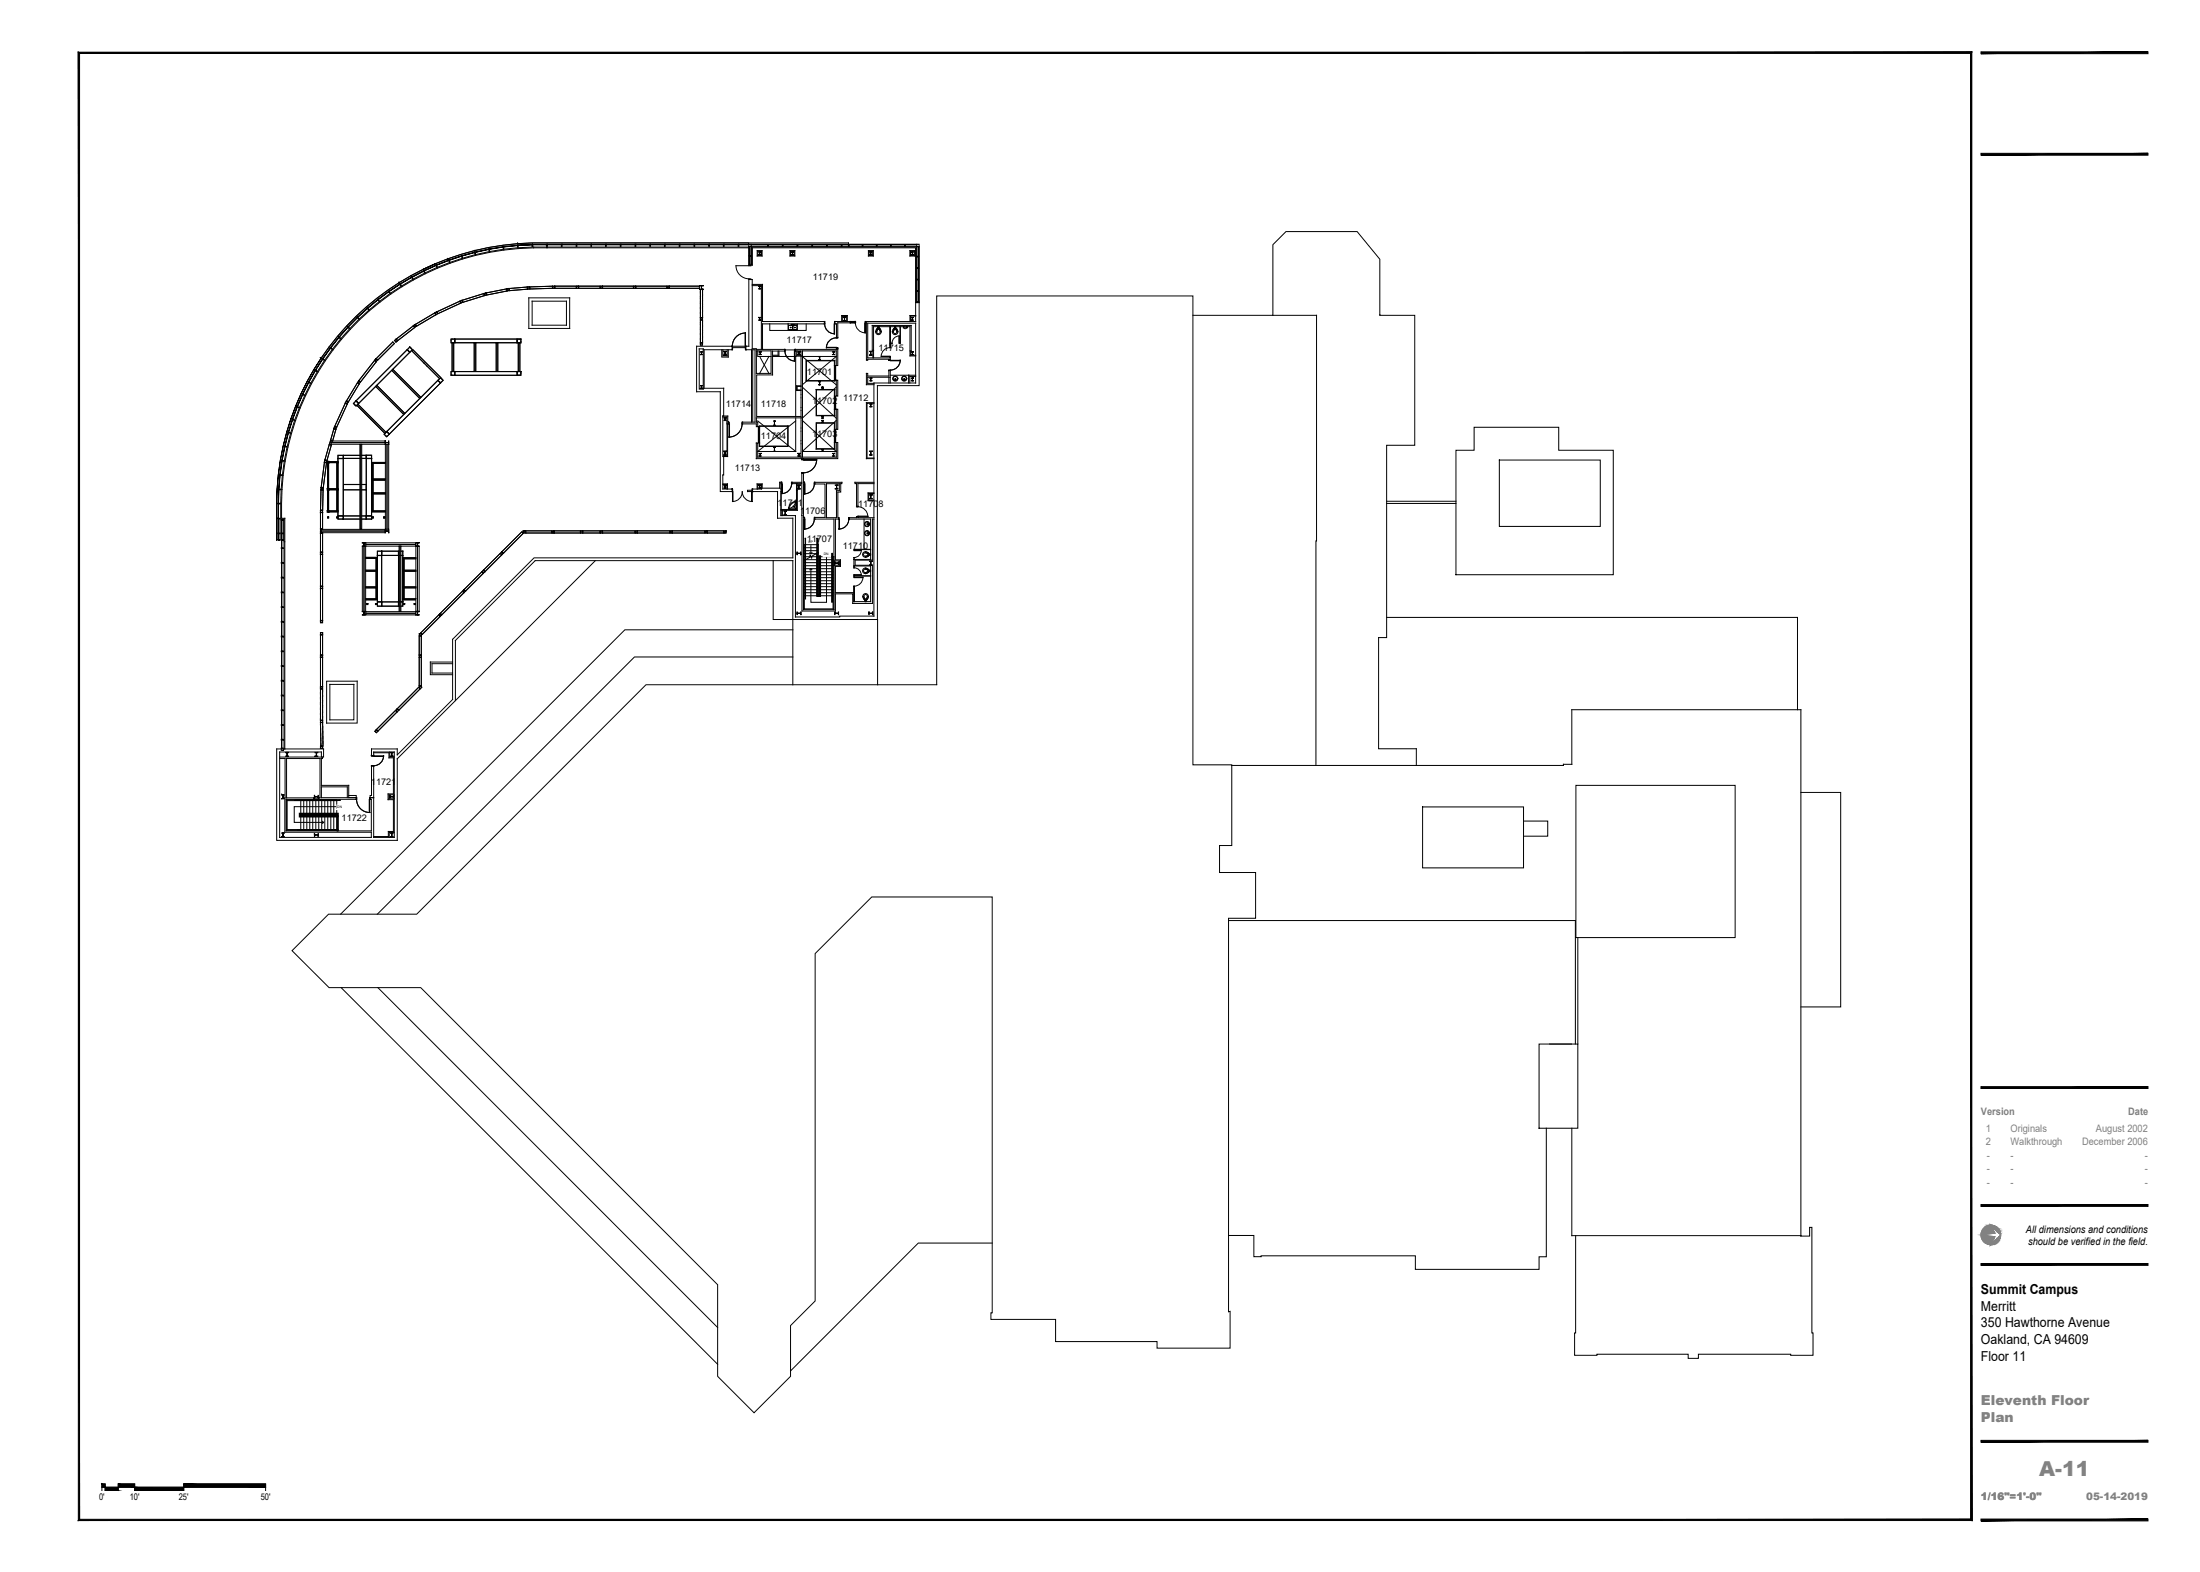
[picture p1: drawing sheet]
<svg xmlns="http://www.w3.org/2000/svg" width="1067mm" height="762mm" viewBox="0 0 1067 762" stroke-linecap="round" stroke-linejoin="round" font-family="sans-serif">
<!-- layer: A-WALL-FULL -->
<g fill="none" stroke="#000" stroke-width=".48">
<path d="M365 138h4v31h-4v-34h-2v33h-1M365 138h5v18h30M367 121h3v3h-3zM367 122h2v2h-2zM383 121h2v3h-2zM383 122h2v2h-2zM421 121h2v3h-2zM421 122h2v2h-2zM441 121h3v3h-3zM442 122h1v2h-1zM174 155a123 123 0 0 1 91-35h98h-98a125 125 0 0 0-128 131h1v112v-111h-2a126 126 0 0 1 38-97zM256 144h20v15h-20z"/>
<path d="M258 146h17v12h-17zM400 157h-30v12h10M405 156h3v-3h3v3h1M405 157h1v7M408 153h3v3h-3zM412 156h-6v8M420 156v19l1-1h10M420 156h21v-3h3v-33h-79v9h-1v-9h80v27h2v40h-21v113h-41v-28h-124l-39 38v30l-28 28v39h-59v-44h4M434 158h-10v15h8v1M434 158h4M440 158h1v15h3M442 153h2v3h-2z"/>
<path d="M339 169h2v20h-2zM341 170h14M341 170v18M350 170v3h3v-3M351 170v2h2v-2M355 168h-17v22h11v48h6M355 168h7M355 169h6M362 170h2v35h-4M365 170h1v35h-1zM367 170h7v11h-7zM367 170v3h7"/>
<path d="M375 170h2v2h-2zM375 173h11v29M380 170h-2v3h-3v9h-8v20h21M381 170h4M386 169h20M386 170v3h3M388 172h-2v-2h2v52M389 173h17M406 169h.1M406 169v8v-7h-17v52M423 170v3M424 173h-3v-16h23v29h-20v65h-8"/>
<path d="M424 170h-1v-12h19v12h-1M431 180v2h-10v-1h-1v5h4M432 180v6M442 170v2h2M341 188h10v14h-1M388 187h-1v2h1M388 187h-2v2h2M406 184v8zM406 198v10zM424 195h-4v27h4M431 183v3M432 183h-11v3h3"/>
<path d="M444 182h-3v4M350 202h2v3h1M350 202v19h1l-1 16h5M350 202h3v3M353 205v16h-2h2v-16M367 215v7h39v-8v8h-39zM386 203v16h-19M389 203h-22v4v-2h-7M389 219h17M350 235h3v2M350 235h2v2M365 238h-3h3"/>
<path d="M365 238h12v13h7v19h-125l-40 40v29l-26 27v-3h-13v3M365 237h4v-2h-2v2M370 237v-2h-3v2M379 238v9M379 234h-1v3h-9M384 234h5M386 237h1v10h-8M386 234v13h-7M387 234v3M389 229v67h16v-8h8v5h10v-19h-8v-2h8v-20h1v47h-38v-49h-7v-16M389 222v1M390 229v5"/>
<path d="M390 222v1M390 235v16M395 234h13v5h-2l1 12M395 235h5v16h-5M401 234h6v4h-1v13h-5zM424 239h-3v3h3M424 234h-9v11M424 239h-3v4h3M424 234h-8v11M379 247v3M389 250h.1M390 252v44h14v-44h-9"/>
<path d="M407 252h-2v19h3v4h-3v12h9M412 252h10v16M415 251h-3M138 263h.1M404 272h3v2h-3M422 269v2h-8v3h8v2M422 277v15h-8M158 330h15v21h-15zM160 332h12v17h-12zM219 321h-10v6h10M219 322h-10v4h10M136 367h20v1v13h13v6h4"/>
<path d="M138 363h19v4h-1v-2h-20v41h44v-3h-42v-35h-2M139 368h16v19h-3h-13zM180 371v15h-1v1M181 366v-1h10v41h-10v-19h-1h1v-16M181 365h8v2h2v18h-3v3h3v15h-3v2h-7M189 365v2h2M138 387h.1M152 387h.1M155 387h.1M156 381h12v6h-12zM169 386h4v1M173 387h-34v16h41v-16"/>
<path d="M191 385h-2v2h2M191 403h-2v3"/>
</g>
<!-- layer: A-FLOR-EVTR -->
<g fill="none" stroke="#000" stroke-width=".48">
<path d="M432 158v11zM432 158h.1M436 158l1 8h-1zM389 173l17 14M391 175h14v10h-14zM391 175h14v9h-14zM397 174l1 1zM397 173h1l-1 1zM405 177h.1M405 177v7zM406 173l-17 14M432 169a4 4 0 0 0-5 4"/>
<path d="M432 173h-5h5M432 173h.1M432 166h1zM432 166h.1M436 163a3 3 0 0 0-3 3M389 188l17 15M396 189h9v13h-9zM396 189h9v12h-9zM397 185h1zM397 185l1 2h-1zM398 188l1 1zM398 188h1z"/>
<path d="M399 189h.1M405 184h.1M405 198h.1M405 192h.1M405 192v6zM406 188l-17 15M367 204l19 15M368 207v8zM368 206h14v10h-14zM368 207h.1M368 215h.1M368 207h14v9h-14z"/>
<path d="M375 217h1zM375 206h1zM375 204h1v2zM376 217v2h-1zM386 204l-19 15M389 204l17 15M396 205h9v13h-9zM396 205h9v12h-9zM398 202h1zM399 205h.1M398 218h1zM398 204h1v1z"/>
<path d="M399 205v-1zM399 202v1h-1zM399 218v1h-1zM405 214h.1M405 208h.1M405 208v6zM406 204l-17 15M414 279h8h-8v1h4M414 274v1zM414 266h8h-8v1h4h-4zM414 270v1zM414 275a3 3 0 0 1 4 4"/>
<path d="M414 279v1M418 267a3 3 0 0 1-4 3M418 280h-4M418 280a4 4 0 0 1-4 4M414 284v8zM414 292h.1"/>
</g>
<!-- layer: A-FLOR-PFIX -->
<g fill="none" stroke="#000" stroke-width=".48">
<path d="M382 157h.1M382 157v3h5v-3h-3M382 158h2v2h-2zM384 157v3h2v-2h-2M384 159h.1M384 157h.1M425 160v1M425 159v1M425 159l1 1M426 159h.1M426 159h-1M426 160l-1 1"/>
<path d="M426 160h.1M426 158h.1M426 159h1M426 160l1 1M427 159v1M427 159l-1 1M427 160h.1M433 160v1M433 159v1M433 159l1 1M434 159h.1M434 159v-1v1"/>
<path d="M434 160h.1M434 159h-1M434 158v1M434 159h1M434 160l1 1M435 159v1M435 159l-1 1M435 160v1M438 158v1v-1h2v1v-1M438 159h2M438 159h1h1M425 161h.1"/>
<path d="M425 161a.9 .9 0 0 0 1 1 .9 .9 0 0 0 1-1M427 161h.1M427 160a1.4 1.4 0 0 1-1 2 1.4 1.4 0 0 1-1-1M433 161a1.3 1.3 0 0 0 1 1 1.3 1.3 0 0 0 1-1M433 161h.1M433 161a.9 .9 0 0 0 1 1 .9 .9 0 0 0 1-1M435 161h.1M434 184h.1M435 184h-1M435 184a.9 .9 0 0 0 0-1 1 1 0 0 0-2 0 .9 .9 0 0 0 1 1M439 184h.1M385 246l-2 1"/>
<path d="M385 246l1 1M386 243l-2 1-1 3M386 243v4h-3M386 243l-1 2M386 243a4 4 0 0 0-4 4M421 257v1v1M421 253h.1M421 257a1.1 1.1 0 0 0-2 1 1.1 1.1 0 0 0 2 1M421 253a1.1 1.1 0 0 0-2 1 1.1 1.1 0 0 0 2 1M421 253v1M421 254v1M421 254h.1"/>
<path d="M421 258v1M420 276h.1M420 276a.9 .9 0 0 0-1 1 .9 .9 0 0 0 1 1l1-1M420 270h.1M420 276h1M421 269v1h-1M421 269l-1 1M421 268h-1a.9 .9 0 0 0-1 1 .9 .9 0 0 0 1 1M421 268v1M421 276v1M421 277h.1M421 276h.1"/>
<path d="M421 268h.1M421 276a1.5 1.5 0 0 0-2 0 1.5 1.5 0 0 0 0 2 1.5 1.5 0 0 0 2-1M421 268a1.4 1.4 0 0 0-2-1 1.4 1.4 0 0 0 0 2 1.4 1.4 0 0 0 1 1M421 269h.1M421 276h1v1h-1M421 268h1v1h-1zM422 277h.1M422 269h.1M419 290v1M419 289a.9 .9 0 0 1 1-1 .9 .9 0 0 1 1 1M419 289v1M419 291h.1"/>
<path d="M419 291h1M419 290h1M420 291h.1M420 291v1M420 290v1M420 290h.1M421 289h.1M421 289l-1 1M421 290l-1 1M421 290h.1M421 289a1.4 1.4 0 0 0-2-1 1.4 1.4 0 0 0 0 2M421 289v1"/>
<circle cx="383" cy="159" r=".1"/>
<circle cx="384" cy="157" r=".1"/>
<circle cx="385" cy="157" r=".1"/>
<circle cx="385" cy="159" r=".1"/>
<circle cx="434" cy="159" r=".1"/>
<circle cx="434" cy="184" r=".1"/>
<circle cx="434" cy="184" r="1.2"/>
<circle cx="438" cy="184" r=".1"/>
<circle cx="438" cy="184" r="1.2"/>
<circle cx="438" cy="183" r="1"/>
<circle cx="439" cy="184" r=".1"/>
<circle cx="385" cy="245" r=".3"/>
<circle cx="420" cy="258" r="1.2"/>
<circle cx="420" cy="254" r="1.2"/>
<circle cx="420" cy="254" r=".1"/>
<circle cx="420" cy="258" r=".1"/>
<circle cx="421" cy="258" r=".1"/>
<circle cx="421" cy="259" r=".1"/>
<circle cx="421" cy="254" r=".1"/>
<circle cx="422" cy="277" r=".1"/>
<circle cx="422" cy="269" r=".1"/>
</g>
<!-- layer: A-DOOR -->
<g fill="none" stroke="#000" stroke-width=".48">
<path d="M357 129a6 6 0 0 0 6 6M357 129h6M400 156v1zM400 157a5 5 0 0 0 5 5M404 157l1 5zM405 156v1zM412 156v1v-1h3M412 157h3M413 156h1M415 156v1zM415 157a5 5 0 0 0 5 4M419 157l1 4z"/>
<path d="M420 156v1zM355 168v2zM361 161v7zM361 161a6 6 0 0 0-6 7M361 168l1 2zM362 168l-1 1M380 169l1 1zM381 170a5 5 0 0 0 4 5M385 170v5zM385 169l1 1zM401 168l5 1zM406 164a5 5 0 0 0-5 5"/>
<path d="M406 164h.1M406 169h.1M431 174l1 1zM431 179l1 1zM432 175h5zM437 175a5 5 0 0 1-5 4M353 205v1zM353 206l1 6zM360 205v1zM360 205a6 6 0 0 1-7 7M355 237v1zM355 238v5z"/>
<path d="M365 238v5zM365 237v1zM379 234v1zM379 235v4zM384 234v1zM384 234a5 5 0 0 1-5 5M389 229h1zM389 223h1zM390 223h6zM390 234v1zM390 235v4zM395 235a5 5 0 0 1-5 4"/>
<path d="M395 234v1zM396 223a6 6 0 0 1-6 6M355 243a5 5 0 0 0 5-5 5 5 0 0 0 5 5M390 251v1zM390 252v4zM395 252a5 5 0 0 1-5 4M395 251v1zM407 251v1zM407 252v4zM412 251v1zM412 252a5 5 0 0 1-5 4M415 250h6z"/>
<path d="M415 245l1 1zM416 246a5 5 0 0 1 5 4M180 366h1zM180 371h1zM180 367h1M181 366h.1M181 366l5 1zM186 366a5 5 0 0 1-5 5M173 387v1zM173 387a6 6 0 0 0 6 7M179 388v6zM179 387v1"/>
<path d="M179 387l1 1z"/>
</g>
<!-- layer: A-WALL-FULL -->
<g fill="#000">
<circle cx="432" cy="173" r=".2"/>
<circle cx="414" cy="292" r=".2"/>
</g>
<!-- layer: A-ANNO-TEXT -->
<path d="M393 276h1M393 268h1M393 264v4M401 270v22h-8v-16M156 398l1 1h-1M163 391h-20v8h14" fill="none" stroke="#000" stroke-width=".48"/>
<!-- layer: A-FLOR-STRS -->
<g fill="none" stroke="#000" stroke-width=".48">
<path d="M390 264v31h14v-25M390 270h.1M390 271v1M390 273h.1M390 274h.1M390 276h.1M390 277h.1M390 279h.1M390 268h.1M390 267h.1M390 266h.1M390 264v32"/>
<path d="M391 270h5M391 273h5M391 274h5M391 276h5M391 277h5M391 279h5M391 268h5M391 264h5M391 267h5M391 266h5M396 268l-2 2v1l-1-2v1l-2 1h5M396 264v25"/>
<path d="M396 270h.1M396 271h.1M396 273h.1M396 274h.1M396 276h.1M396 277h.1M396 279h.1M396 268h.1M396 267h.1M396 266h.1M397 264v4M397 268v20"/>
<path d="M397 270v19M398 270h.1M398 270v19h-2M398 271h.1M398 273h.1M398 274h.1M398 276h.1M398 277h.1M398 279h.1M398 270h5M398 271h5M398 273h5"/>
<path d="M398 274h5M398 276h5M398 277h5M398 279h5M404 270v26M404 271h.1M404 273h.1M404 274h.1M404 276h.1M404 277h.1M404 279h.1M390 280h.1"/>
<path d="M390 282h.1M390 283h.1M390 284h.1M390 286h.1M390 287h.1M390 289h.1M391 280h5M391 282h5M391 283h5M391 284h5M391 286h5M391 287h5"/>
<path d="M391 289h5M396 280h.1M396 282h.1M396 283h.1M396 284h.1M396 286h.1M396 287h.1M396 288h.1M397 288h.1M398 280h.1M398 282h.1M398 283h.1"/>
<path d="M398 284h.1M398 286h.1M398 287h.1M398 280h5M398 282h5M398 283h5M398 284h5M398 286h5M398 287h5M398 289h5M404 280h.1M404 282h.1"/>
<path d="M404 283h.1M404 284h.1M404 286h.1M404 287h.1M404 289h.1M145 395h1M146 388v6M146 394h.1M146 396h.1M146 396v6M147 388v6M147 394h.1"/>
<path d="M147 396h.1M147 396v6M149 388v6M149 394h.1M149 396h.1M149 396v6M150 388v6M150 394h.1M150 396h.1M150 396v6M152 388v6M152 394h.1"/>
<path d="M152 396h.1M152 396v6M153 388v6M153 394h.1M153 396h.1M153 396v6M155 388v6M155 394h.1M155 396h.1M155 396v6M156 388v6M156 394h.1"/>
<path d="M156 396h.1M156 396v6M157 388v6M157 394h.1M157 396h.1M157 396v6M159 388v6M159 394h.1M159 396h.1M159 396v6M160 388v6M160 394h.1"/>
<path d="M160 396h.1M160 396v6M162 388v6M162 394h.1M162 396h.1M162 396v6M163 388h-24v14h25M163 395l-18-1v2h18M163 394v-6h-24v14h25M163 395h-17h18M163 395h.1M163 396h.1"/>
<path d="M163 396v6M164 396h.1"/>
</g>
<!-- layer: A-SHAFT -->
<path d="M369 173l4 8M373 173l-5 8M373 173h.1" fill="none" stroke="#000" stroke-width=".48"/>
<!-- layer: A-GLAZ -->
<g fill="none" stroke="#000" stroke-width=".48">
<path d="M244 119h.1M244 120l-7 1M244 120l7-1zM251 119v1zM251 119l-7 1M251 118h.1M251 119h7zM258 118v1zM258 119h-7M258 119h7zM258 119h.1M258 119h7"/>
<path d="M259 119h.1M265 119h.1M265 118v1zM265 119h7zM265 119h7M272 118l1 1zM273 119h6zM273 119h6M279 118l1 1zM280 119h7zM280 119h7M287 118v1z"/>
<path d="M287 119h7zM287 119h7M294 118v1zM294 119h7zM294 119h7M301 118v1zM301 119h7zM301 119h7M308 118v1zM308 119h7zM308 119h7M315 118v1z"/>
<path d="M315 119h7zM315 119h7M322 118l1 1zM323 119h6zM323 119h6M329 118l1 1zM330 119h7zM330 119h7M337 118v1zM337 119h7zM337 119h7M344 118v1z"/>
<path d="M344 119h7zM344 119h7M351 118v1zM351 119h7zM351 119h7M358 118v1zM358 119h5zM358 119h5M363 118h1v2h-1zM363 118h-105a127 127 0 0 0-102 56M363 120h.1M363 120v4z"/>
<path d="M364 120v4M364 119h8zM364 119h8M364 118h81M372 119h1zM373 119h6zM373 119h6M379 119h1zM380 119h7zM380 119h7M387 119h.1M387 119h7z"/>
<path d="M387 119h7M394 119h.1M394 119h7zM394 119h7M401 119h.1M401 119h7zM401 119h7M408 119h.1M408 119h3zM408 119h3M411 119h1zM411 118h-153a126 126 0 0 0-41 7v1"/>
<path d="M412 119h6zM412 119h6M418 119h7M418 119h.1M418 119h7zM425 119h.1M425 119h7zM425 119h7M432 119h.1M432 119h7zM432 119h7M439 119h.1"/>
<path d="M439 119h6zM439 119h6M445 118h1v2h-1zM445 120v4M445 120l1 4zM446 120v26M193 137h.1M194 137a126 126 0 0 0-38 37M194 138h1zM194 138l-5 3M194 138l6-3zM199 134l1 1z"/>
<path d="M200 134l-6 4M200 134l5-3zM205 131l1 1zM205 131l-5 3M206 131l5-2zM211 128l1 1zM211 129l-5 2M212 128l5-2zM217 126l1 1zM217 126v-1a127 127 0 0 0-24 12M217 126l-5 2M218 126l6-2z"/>
<path d="M224 124v1zM224 124l-6 2M224 124l6-2zM230 122l1 1zM230 121h.1M230 122l-6 2M230 122l7-1zM237 121v1zM237 121l-7 1M237 121l7-1zM363 129h1zM363 135h1z"/>
<path d="M363 120v9M363 124v5zM363 124h1zM364 124v4M445 124v1zM445 130h.1M445 135v1zM445 125v5M445 130v5M445 136v5M445 125l1 5zM445 130l1 5z"/>
<path d="M445 136l1 5zM169 158h.1M169 159l-5 4zM169 159l-5 4M173 154h1zM173 154l-4 4zM173 154l-4 4M173 154l5-4zM178 149l1 1zM178 149l-5 5M178 149l5-4zM183 145l1 1z"/>
<path d="M183 145l-5 4M183 145l5-4zM188 141l1 1zM188 141l-5 4M189 141l5-3zM445 146l1 1zM445 141h.1M445 141v5M445 141l1 5zM153 180l-3 5zM153 180l-3 5M153 179l1 1z"/>
<path d="M153 179h.1M156 174h.1M156 174a126 126 0 0 0-22 70v18a148 148 0 0 1 9-65 125 125 0 0 1 13-23M156 174l-3 5M156 174l1 1zM156 174l-3 6zM160 169l-4 5M160 169l-3 5zM160 168l1 1zM164 164l-4 5zM164 164l-4 4M164 163l1 1z"/>
<path d="M144 197l-2 6M144 197l-2 6zM144 197l1 1zM147 191l-3 6M147 191l-3 6zM147 191v1zM150 185l-3 6M150 185l-3 6zM150 185v1zM138 216l1 1zM138 217l-1 6M138 217l-1 6z"/>
<path d="M140 209l1 1zM140 210l-2 6M140 210l-2 6zM142 203l1 1zM142 203l-2 6M142 203l-2 6zM135 237h1zM135 237v7M135 237v7zM136 230h1zM136 230l-1 7M136 230l-1 7z"/>
<path d="M137 223l1 1zM137 223l-1 7M137 223l-1 7zM134 251h1M135 244h1zM135 251l1 1zM135 259v3h1h-1M135 258l1 1zM135 252v6M135 244v7M135 259v3zM135 244v7z"/>
<path d="M135 252v6zM136 252v6M136 259v3M136 252h1h-1zM136 258l1 1zM136 252v10M137 252v6M137 259v3M137 252v10M136 280h1zM136 273h1zM136 266h1z"/>
<path d="M136 262h1zM137 273v7zM137 266v7zM137 262v4zM136 294h1zM136 287h1zM137 294v7zM137 287v7zM137 280v7zM136 316h1zM136 308l1 1zM136 301l1 1z"/>
<path d="M137 316v7zM137 309v7zM137 302v6zM136 337h1zM136 330h1zM136 323h1zM137 337v7zM137 330v7zM137 323v7zM136 358l1 1zM136 351l1 1zM136 344h1z"/>
<path d="M137 359v4zM137 352v6zM137 344v7zM136 363h1v1h-1z"/>
</g>
<!-- layer: A-FLOR-HRAL -->
<g fill="none" stroke="#000" stroke-width=".48">
<path d="M390 261l1 29zM391 271h-1M396 261v28h2v-20v20h-2zM396 261l1 27 1-19v20h-2zM397 268h-1M403 268l1 24zM143 388h22zM163 396h-18v-2h19v9M163 396h-17v-1h18v8M164 396h.1M164 395h-18h17v8M164 402h.1"/>
<path d="M164 402h-20h19"/>
</g>
<!-- layer: A-GLAZ -->
<g fill="#000" stroke="#000" stroke-width=".48">
<path d="M217 125v1z"/>
<path d="M252 119h6zM252 119h6z"/>
<path d="M205 131l6-3zM205 131l6-3z"/>
</g>
<!-- layer: A-ANNO-TEXT -->
<g fill="#fff" stroke="#fff" stroke-width=".48">
<path d="M163 390v2l4-2zM163 392l4-2v2z"/>
<path d="M399 268v2l4-2zM399 270l4-2v2z"/>
<path d="M392 262v2l3-2zM392 264l3-2v2z"/>
</g>
<!-- layer: A-COLS -->
<g fill="none" stroke="#000" stroke-width=".48">
<path d="M368 122h1h-1v1h1h-1v-1zM368 139h1h-1v1h1h-1v-1zM368 139h.1M368 123h.1M369 140h.1M369 122h.1M384 122h1h-1v1h1h-1v-1zM384 122h.1M384 122v1M385 122h.1M422 122h1h-1v1h1h-1v-1zM422 122h.1"/>
<path d="M442 122h1h-1v1h1h-1v-1zM442 122h.1M368 154h1h-1v1h1h-1v-1zM368 154h.1M369 155h.1M409 154h1v1v1h-1v-1v-1zM409 155v1M410 155h-1M410 154l-1 1M442 154h1h-1v1h1h-1v-1zM442 155h.1M442 154h.1"/>
<path d="M443 154h.1M340 171h1h-1v1h1h-1v-1zM340 171h.1M340 172h.1M341 171h.1M351 170h1v2h-1h1v-2zM351 170h.1M352 170h-1M352 172h.1M368 171h1v1h-1h1v-1zM368 171h.1M369 171h.1"/>
<path d="M387 171h1h-1v1h1h-1v-1zM387 172h.1M388 172h.1M404 171h1h-1v1h1h-1v-1zM404 171h.1M405 172h.1M422 170h1h-1v2h1h-1v-2zM422 170h.1M422 172h.1M423 172h.1M442 171h1h-1v1h1h-1v-1zM442 172h.1"/>
<path d="M340 187h1h-1v1h1h-1v-1zM340 187h.1M341 188h.1M422 183h1h-1v2h1h-1v-2zM422 196h1h-1v1h1h-1v-1zM422 184v1M422 197h.1M423 185h.1M423 197h.1M442 183h1h-1v2h1h-1v-2zM442 184v1M443 185h.1"/>
<path d="M351 219h1v1v1h-1l1-1v-1zM351 219h.1M351 203h1v1h-1h1v-1zM351 203h.1M352 220h.1M352 203h.1M368 220h1v1h-1h1v-1zM387 220h1h-1v1h1h-1v-1zM387 220h.1M388 220h-1M404 220h1h-1v1h1h-1v-1zM405 220h.1"/>
<path d="M422 219h1h-1v1l1 1h-1v-1v-1zM422 220h.1M351 235h1v2h-1h1v-2zM351 220v1M351 235h.1M352 236h.1M352 220v1M352 235h.1M368 235h1h-1v2h1h-1v-2zM368 221h.1M368 236h.1M368 236v1"/>
<path d="M369 221h.1M369 235h.1M387 235h1h-1v2h1h-1v-2zM387 235h.1M387 237h.1M388 237h.1M404 221h.1M404 220h.1M405 235h1v2h-1h1v-2zM405 237h.1M406 236h.1M406 237h.1"/>
<path d="M422 240h1h-1v2h1h-1v-2zM422 220v1M422 240h.1M423 240h.1M380 248h1v1v1h-1l1-1v-1zM381 249l-1 1M381 249h.1M423 242h.1M386 268h1h1v1v-1h-1l-1 1zM387 268h-1M387 269h-1M387 268h.1"/>
<path d="M388 269h.1M405 272v1h2v-1v2v-1h-2v1zM405 272h.1M405 273h.1M407 273h.1M422 272h1h-1v2h1h-1v-2zM422 272v1M422 273h.1M423 272h.1M386 297h1h1v1v-1h-1l-1 1zM387 297h.1M388 297h.1"/>
<path d="M405 297h2v1v-1h-2v1zM405 297v1M405 297h.1M406 297h.1M421 297h2v1v-1h-2v1zM421 297h.1M423 297h.1M139 365h1h-1v2h1h-1v-2zM139 365h.1M140 365h-1M140 367h.1M153 365h1h-1v2h1h-1v-2z"/>
<path d="M153 367h.1M153 365h.1M153 366h.1M154 365h.1M155 362h1v1h-1zM156 363h.1M156 362h.1M189 365h2h-1v2h1h-2h1v-2zM190 365h.1M190 366v1M191 367h-1M137 385h1h-1v2h1h-1v-2z"/>
<path d="M137 387h.1M137 386v1M152 386h1h1v1v-1h-1l-1 1zM153 387h.1M153 386h-1M153 386h.1M189 386h2v1v-1h-2v1zM189 386h.1M190 386h.1M191 386h.1M137 404h1h-1v2h1h-1v-2zM137 404h.1"/>
<path d="M137 405h.1M138 404h-1M152 404l1 1h1v-1v1h-1h-1zM153 404l-1 1M154 405h.1M189 404h2h-1v2h1h-2h1v-2zM190 404h.1M190 405h.1"/>
</g>
<g fill="#000">
<circle cx="352" cy="172" r=".2"/>
<circle cx="137" cy="385" r=".2"/>
</g>
<!-- layer: A-FLOR-CASE -->
<path d="M373 157v3h18v-3M432 182h9M419 252v14" fill="none" stroke="#000" stroke-width=".48"/>
<!-- layer: A-ROOF-LEVL-THIN -->
<g fill="none" stroke="#000" stroke-width=".48">
<path d="M246 140h1v1h-1zM246 140h.1M256 139l-9 1v1l9-1M256 139v1M256 139l-9 1M256 139h1v1h-1zM256 140h.1M256 139h.1M257 139h.1M268 139h-11v1h11M268 139h-11M268 139v1"/>
<path d="M268 140h-11M268 139h1v1h-1zM268 140h.1M269 139h.1M269 140h.1M269 139h10v1h-10zM269 139h10M279 139h2v1h-2zM280 139h1v1h-1zM280 139h-1M280 139h.1M281 139h10v1h-10z"/>
<path d="M281 139h10M291 139h1v1h-1zM291 140h.1M292 140h.1M292 139h.1M292 139h15v1h-15zM292 139h15M307 139h1v1h-1zM307 139h.1M308 139h.1M308 139h15v1h-15zM308 139h15"/>
<path d="M323 139h1v1h-1zM324 140h.1M324 139h.1M325 139h14v1h-14zM325 139h14M339 138h2l-1 1v1h1h-2h1v-1zM340 138v1M340 139h.1M341 138v1M200 158l-8 6 1 1 8-6M200 158l1 1M200 158l-8 6"/>
<path d="M200 158l1-1 1 1-1 1zM201 158v-1l1 1-1 1zM201 158h.1M201 159l-8 6M211 152l-10 5 1 1 9-5M211 152l-10 5M211 152v1M211 152l1-1v1l-1 1zM211 152l1-1v1h-1zM211 152h.1M211 153l-9 5M212 151h.1"/>
<path d="M212 151v1M223 146l-11 5v1l11-5M223 146h1v1h-1zM223 147l-11 5M223 147v-1l-11 5M224 147h-1M224 146h.1M235 142l-11 4v1l11-4v-1l-11 4M235 142h1v1h-1zM235 143l-11 4M235 143h.1M236 142h.1"/>
<path d="M236 143h.1M246 140l-10 2v1l10-2M246 140l-10 2M246 140v1M246 141l-10 2M256 140l-9 1M340 154v-14h1v14M340 154h1v1h-1zM340 141h.1M340 152h.1M340 154h1M340 154h.1"/>
<path d="M340 151h.1M340 156h.1M340 159h.1M340 157h.1M340 160h.1M340 144h.1M340 146h.1M340 149h.1M340 142h.1M340 144v1M340 147h.1M340 150h.1"/>
<path d="M340 140v14M340 155v11M340 155h.1M341 140h.1M341 148h.1M341 146h.1M341 159h.1M341 140v14M341 155v11M578 153h39v-34l7-7h34l11 14v27h17v63h-14v93h-4v54h19v8M617 153h21v218M669 153h.1"/>
<path d="M182 175l-8 9 1 1 7-10M182 174h1l-1 1zM182 175l-7 10M182 175l-8 9M190 180l14 13M190 166l-8 8h1l8-7M190 166l-7 8M190 166l1 1M191 179l13 14M191 179l13 14h-1l-13-13M191 179l-1 1M191 167l-8 7"/>
<path d="M191 165l1-1 1 1-1 1zM192 165v1M193 165h.1M197 170l-24 24 1 2 25-25M197 170l2 1M197 170l-24 24M198 170h.1M199 171l-25 24M199 168l1 1-1 2-1-2zM199 168l1 1-1 2-2-2zM199 169h.1M200 169h-1"/>
<path d="M200 169l15 15-1 2-2-2 2-1-14-14v1l13 14-13-14M206 176h.1M207 178h.1M219 164h2v2h-2zM219 164h1v2h-1zM219 165h.1M219 166v14h1v-14M219 166h1M219 164h.1M219 166v14M219 166h.1M220 166h.1"/>
<path d="M220 166v14M221 166h-1M221 165h-1M221 164h30M221 166h30M231 166v14M231 166v14h-1v-14v14M251 164h-30v2h30M251 164v2M251 164h2v2h-2zM251 165h.1M251 166h1v14h-1z"/>
<path d="M251 164h.1M251 166v14M252 164h.1M252 166h.1M252 166v14M253 166h.1M340 166v-11h1v11M340 166h1v1h-1zM340 165h.1M340 161v1M340 164h.1M340 162h.1"/>
<path d="M340 167h.1M340 166v1M340 166h.1M341 166h.1M341 160h.1M341 166h-1M167 195l-5 12h1l5-11M167 195l1 1M167 195l-5 12M168 195h.1M168 194l1 1-1 1-1-1zM168 194l1 1-1 1v-1z"/>
<path d="M168 195v1M168 196l-5 11M169 195h.1M171 196l2-2 1 2-1 1zM172 196h.1M173 194l1 2-1 1-2-1zM173 195h.1M173 186l-5 8 1 1 5-9M174 185h1l-1 1-1-1zM174 186h-1l-5 8M174 186l-5 9M182 187l14 14"/>
<path d="M183 187l13 13M183 187l13 13v1l-14-14M183 187h-1M212 184l-24 25M212 184l2-1 1 1-1 2zM213 185h.1M214 186l-25 24M214 184h.1M215 184h.1M219 180h2v2h-2zM219 180h1v2h-1zM219 182h.1"/>
<path d="M220 180h.1M221 181h-1M221 180h30v2h-30zM221 180h30M221 182h30M241 180v-14v14v-14v14M251 180h2v2h-2zM251 180v1M251 180h.1M251 182h.1M252 182h.1M253 181h.1"/>
<path d="M160 216l-2 7h1l2-7M160 215h.1M160 213l1 1-1-1v2h1v1l-1-1zM160 216h.1M160 215h27M161 216l-2 7M161 216h-1l-2 7M161 214h.1M162 208l-2 5 1 1 2-6M162 208h1M162 208l-2 5M162 207h1v1h-1z"/>
<path d="M162 208h.1M163 208l-2 6M163 207h.1M175 215v42zM175 215v42M187 214h-27v1h27M187 214v1M187 214h1h1v1h-1h-1zM187 214h.1M187 215h1v42h-1zM187 211h.1M187 210l1-1 1 1-1 2-2-2h1"/>
<path d="M187 210l-13-14 13 14-14-14 14 14M188 209l1 1-1 2-2-2h1M188 209l-1 1M188 209l24-25 2 2-25 24zM188 215v42M188 210h.1M189 215h-1M189 210h-1M715 207h41v11h26v61h-76v-61h9zM156 238l-1 9h1l1-9M156 238h1M156 236h1v2l-1-1z"/>
<path d="M156 237h.1M156 238l-1 9M156 236l1 1h-1zM157 236v1M157 238l-1 9M157 237h.1M157 224h1l-1 12h-1zM157 224l-1 12M157 224h.1M157 223h2l-1 1h-1zM158 223v1h-1zM158 223h.1"/>
<path d="M158 224l-1 12M159 237v1zM159 224h.1M159 238v9v-9M159 225v12v-12M159 238h.1M159 225h.1M159 225v12M159 238v9M159 237h5h-5h5M159 237h5M163 238h1v10h-1z"/>
<path d="M163 224h1v13h-1zM163 224v13M163 238v10M164 221h2v1h-2zM164 224v-2h2v28h-2v-2v2M164 224v13M164 237v11M164 224h-5h5h-5h5M167 235h8h-8v2h8M167 221h8M175 221h-8v1h8M175 222h3"/>
<path d="M175 221h3M175 221h3v31h-3M175 237h3M175 235h3M178 221h2v1h-2zM178 222h2v28h-2zM180 222v28M180 232h7h-7v1h7h-7v6M180 224h7h-7v1h7h-7v7M180 239h7M180 240h1v8h-1zM180 233h1v6h-1z"/>
<path d="M180 225h1v7h-1zM180 240v8M181 225v7M181 233v6M181 240v8M187 239h-7h7h-7M727 223h49v32h-49zM155 247h1v1h-1zM155 259h1v9h-1zM155 248v8h1v-8M155 248h1M155 248v8"/>
<path d="M155 259v9M155 256l1 1-1-1v2h1M155 256v2h1v10M155 248h.1M155 258h.1M156 247h.1M156 257h31v1h-31zM156 257h31M156 248v8M159 248h.1M159 251h.1M159 248h5"/>
<path d="M163 251h1zM164 250h2v2h-2zM164 248h-5h5h-5M167 250h8M175 250h-8v2h8M175 250h3M178 250h2v2h-2zM180 248h7h-7h7h-7M180 251h1zM181 251h.1M186 251h1zM187 257h1h1v1l-1-1h-1v1z"/>
<path d="M187 257h.1M189 257h-1M189 258h-1M253 258l-10 9M254 257h1v1h-1zM254 257v1M254 258h.1M254 259l-10 9M254 257h.1M255 257h13v1h-13M255 257h13M255 258h13"/>
<path d="M255 257v1M268 257h1v1h-1zM268 258h.1M269 258h.1M269 257h12v1h-12M269 257h13M269 258h12M269 257v1M281 257h2v1h-2zM282 257h1v1h-1zM282 258h-1M282 257h.1"/>
<path d="M283 257h8v1h-8M283 257h8M283 258h8M283 257v1M291 257h1v1h-1zM291 258h.1M292 257h.1M292 257h16v1h-16M292 257h16M292 258h16M292 257v1M308 257h1v1h-1z"/>
<path d="M308 258h.1M309 258h.1M309 257h.1M309 257h16v1h-16M309 257h16M309 258h16M309 257v1M325 257h1v1h-1zM326 258h.1M326 257h16v1h-16M326 257h16M326 258h16"/>
<path d="M326 257v1M342 257h1v1h-1zM342 258h.1M342 257h.1M343 257h8v1h-8M343 257h8M343 258h8M343 257v1M351 257h1v1h-1zM351 258h.1M352 258h.1M352 257h.1"/>
<path d="M672 244h34M672 243h34M155 268h1v1h-1zM155 269v15h1v-15M155 269h1M155 269v15M155 268h.1M156 268h-1M156 268h.1M156 269v15M176 263h1v2h-1v-2zM176 265h1v31h-1z"/>
<path d="M176 263h.1M176 265h.1M176 265v31M177 264h-1M177 265v31M177 277h6M177 271h6M177 263h25v2h-25zM177 264h25M182 271v5h1v-5M182 271h1M182 271v5"/>
<path d="M183 271v5M183 276h-6h6v1h-6M183 270h-6h6v1h-6M183 267h2v2h-2zM183 269v23h2v-23M183 269h2M183 269v23M185 269v23M185 267h8v2h-8M185 267h8M185 269h8M185 267v2"/>
<path d="M193 267l1 2zM193 269v23M194 269v23M194 265v31zM194 265v31M194 267h1v2h-1h1v-2M194 269h1v23h-1M195 269v23M195 270h7h-7v1h7h-7M195 276h7h-7v1h7M195 277h7M195 277h1v7h-1z"/>
<path d="M195 271h1v5h-1zM196 271v5M196 277v7M202 263h1h-1v2h1h-1v-2zM202 265h1v31h-1zM202 265h.1M202 265v31M202 263v1M202 264h.1M203 263h.1M234 277v-1l1 1-1 1zM234 277l-9 9"/>
<path d="M234 277h.1M234 278h.1M234 278l-8 8M234 276l9-8v1l-8 8M234 276l1 1M235 277h.1M243 268v-1l1 1-1 1zM243 268l-9 8M243 268h.1M243 269h.1M243 269l-8 8M243 268h1l-1 1v-1z"/>
<path d="M243 267l10-9 1 1-10 9M243 267l1 1M244 268h.1M289 272l-68 68M375 272v28h9v32M155 284h1v1h-1zM155 285v16h1v-16M155 285h1M155 285v16M156 285h.1M156 285v16M156 284h.1"/>
<path d="M176 296h1v1v1h-1v-1zM176 298h.1M177 298h-1M177 297h-1M177 296v1M177 296h25v2h-25zM177 297h25M178 293h.1M182 293h1zM182 290v-5v5h1v-5v5M182 284v-7v7h1v-7v7M183 290h-6h6v1h-6h6"/>
<path d="M183 284h-6h6v1h-6h6M183 292h2v2h-2zM185 292h8M185 294h8M193 292h-8v2h8M193 292v2M193 292l1 2zM194 292h1v2h-1h1v-2M195 284h7h-7v1h7h-7M195 290h7h-7v1h7h-7M195 285h1v5h-1zM196 293h.1"/>
<path d="M196 285v5M201 293h.1M202 296h1l-1 1v1h1h-1v-1zM202 296v1M202 297h.1M203 296v1M203 298h.1M213 298l-9 9M213 298v-1l1 1-1 1zM213 298h.1M213 299h.1M213 299l-8 8"/>
<path d="M214 297l10-10h1l-11 11M214 298h.1M224 287l-10 10M225 287h-1M225 287h.1M225 287l-11 11v-1M225 286l1 1h-1h-1zM225 286l9-9v1l-8 8M225 286h1M225 286h.1M226 286h-1M672 299h200v45"/>
<path d="M155 318h1v1h-1zM155 301h1v1h-1zM155 319v14h1v-14M155 307h1v1h-1zM155 308v9h1v-9M155 319h1M155 308h1M155 308v9M155 319v14M155 318h.1M155 301h.1M156 319h.1"/>
<path d="M156 301h.1M156 308h.1M156 318h.1M156 308v9M156 319v14M156 307h.1M203 308h1v9h-1zM203 319h1v13h-1zM203 318h1v1h-1zM203 308v9M203 307h1v1h-1zM203 318h.1"/>
<path d="M203 319v13M203 308h.1M204 308h.1M204 318h.1M204 307h.1M204 307l9-9v1l-8 8M204 307h1M204 308v9M204 319v13M384 305h-81l-138 138M384 318h-76l-125 125M426 300v32"/>
<path d="M155 334h1v15h-1zM155 333h1v1h-1zM155 336h.1M155 338h.1M155 339h.1M155 334v15M155 333h.1M155 334h.1M156 333h.1M156 337h.1M156 335h.1M156 334v15"/>
<path d="M156 340h.1M156 338h.1M203 333l1-1 1 1-1 1zM203 333l-10 11M204 333h-1M204 334l-11 10M204 332h.1M204 333h.1M454 332v-189h124v228h19v39h-6v13h18v22h-13v191v17h-35v-3h-49v-10h-32v-4h1v-201h-58l-28 27v169l-12 12v24l-17 18-18-18v-44l-144-144h-44l-18-18 17-18h43l111-111h141M155 349h1v1h-1zM155 350h1l1 12h-1zM155 343h.1"/>
<path d="M155 341h.1M155 346h.1M155 348h.1M155 344h.1M155 349h.1M155 351h.1M155 350l1 12M155 353h.1M156 356h.1M156 354h-1M156 358h.1M156 359h.1"/>
<path d="M156 350h.1M156 345h.1M156 343h.1M156 348h.1M156 342h.1M156 347h.1M156 350l1 12M156 353h.1M156 352h.1M157 355h-1M157 357h.1M157 355h.1"/>
<path d="M157 358h.1M157 360h.1M182 354h1v1zM182 354v1M182 355h.1M183 354l9-10 1 1-10 9M183 354h.1M192 344h1v1zM192 344l-9 10M192 345h.1M193 345l-10 9M193 344l10-11 1 1-11 10"/>
<path d="M193 344h.1M156 361h.1M597 371h161v-1h4v-26h111v255M690 391h49v30h-49zM739 398h11v7h-11M764 381h77v73h-77zM873 384h20v104h-20M596 446h168v60M765 454v52M165 479l183 182M183 479l165 164M746 506h19v41h-19z"/>
<path d="M751 506h11M750 547v62h-4v6h-60v-6h-74h-4v-10h-12M762 547v52h115v-4h2v51v11h-11v-1h-44v2h-5v-2h-45v1h-10v-11v-47M481 603h-36l-62 62"/>
</g>
<!-- layer: T-TTLBLK-5 -->
<g fill="#000" stroke="#000" stroke-width=".48">
<path d="M961 25v1l81-1zM961 26l81-1v1z"/>
<path d="M961 74v1l81-1zM961 75l81-1v1z"/>
<path d="M961 527v1l81-1zM961 528l81-1v1z"/>
<path d="M961 584v1l81-1zM961 585l81-1v1z"/>
<path d="M961 612v1l81-1zM961 613l81-1v1z"/>
<path d="M961 698v1l81-1zM961 699l81-1v1z"/>
<path d="M49 719v2h2zM49 719h2v2z"/>
<path d="M51 721v1h6zM51 721h6v1z"/>
<path d="M57 719v2h8zM57 719h8v2z"/>
<path d="M65 721v1h24zM65 721h24v1z"/>
<path d="M89 719v2h40zM89 719h40v2z"/>
<path d="M956 26v710v1zM956 26v-1v712zM39 26h917v-1zM38 25h918l-917 1zM38 25l1 711v-710zM38 25l1 711-1 1zM39 736l-1 1 918-1zM38 737l918-1v1z"/>
<path d="M961 736v1l81-1zM961 737l81-1v1z"/>
</g>
<!-- layer: MER_TB-30x42_BASE|T-8 -->
<g fill="#808080" stroke="#808080" stroke-width=".48">
<path d="M961 599h6h-6z"/>
<path d="M970 599h-1z"/>
<path d="M965 603h1z"/>
<path d="M966 603h1z"/>
<path d="M965 594h1z"/>
<path d="M961 598h6l-6 1z"/>
<path d="M969 597h1v1z"/>
<path d="M961 599h6zM961 599h6z"/>
<path d="M969 599l1 1v-1zM969 599l1 1h-1z"/>
<path d="M961 599l6 1v-1zM961 599l6 1h-6z"/>
<path d="M969 600v1l1-1zM968 601l1-1v1z"/>
<path d="M961 600l6 1v-1zM961 600l6 1h-6z"/>
<path d="M968 601l1 1v-1zM968 601l1 1h-2z"/>
<path d="M961 601l5 1 1-1zM961 601l5 1h-4z"/>
<path d="M967 602h1h1zM967 602h1h-2z"/>
<path d="M962 602h4zM962 602h4h-4z"/>
<path d="M966 602l2 1v-1zM966 602l2 1h-2z"/>
<path d="M962 602l4 1v-1zM962 602l4 1z"/>
<path d="M966 603h2zM966 603h1h-1z"/>
<path d="M963 603h3zM963 603h3z"/>
<path d="M964 603h2zM964 603h1z"/>
<path d="M965 594h2zM965 594h2z"/>
<path d="M965 594h1zM964 594h2z"/>
<path d="M966 594l2 1zM966 594l2 1z"/>
<path d="M964 594l2 1zM963 595h3z"/>
<path d="M966 595h2zM966 595h2z"/>
<path d="M963 595h3zM962 595h1h3z"/>
<path d="M966 595l3 1-1-1zM966 595l3 1h-2z"/>
<path d="M962 595l4 1v-1zM962 595l4 1h-4z"/>
<path d="M967 596h2zM967 596h2h-1z"/>
<path d="M962 596h5h-1zM962 596h5h-6z"/>
<path d="M968 596l2 1-1-1zM968 596l2 1h-1z"/>
<path d="M961 596l6 1v-1zM961 596l6 1h-6z"/>
<path d="M961 597l6 1v-1zM961 597l6 1h-6z"/>
<path d="M969 597l1 1zM969 598h1v1z"/>
<path d="M961 598h6zM961 598h6z"/>
</g>
<g fill="none" stroke="#808080" stroke-width=".48">
<path d="M961 599l6-1-2-4 5 5-5 4 2-4z"/>
<circle cx="965" cy="599" r="5"/>
</g>
<!-- layer: T-TTLBLK-5 -->
<path d="M49 722v-3h2v3h6v-3h8v3h24v-3h40v3M49 721h80" fill="none" stroke="#000" stroke-width=".48"/>
<text font-size="10" fill="#808080" x="989" y="715">A-11</text>
<g font-size="6.7">
<text x="961" y="627">Summit Campus</text>
<text x="961" y="635">Merritt</text>
<text x="961" y="643">350 Hawthorne Avenue</text>
<text x="961" y="651">Oakland, CA 94609</text>
<text x="961" y="660">Floor 11</text>
</g>
<g font-size="6.7" fill="#808080">
<text x="961" y="681">Eleventh Floor</text>
<text x="961" y="689">Plan</text>
</g>
<g font-size="5" fill="#808080">
<text x="961" y="540">Version</text>
<text x="1032" y="540">Date</text>
<text x="963" y="549">1</text>
<text x="975" y="549">Originals</text>
<text x="1016" y="549">August 2002</text>
<text x="963" y="555">2</text>
<text x="975" y="555">Walkthrough</text>
<text x="1010" y="555">December 2006</text>
<text x="963" y="562">-</text>
<text x="975" y="562">-</text>
<text x="1040" y="562">-</text>
<text x="963" y="568">-</text>
<text x="975" y="568">-</text>
<text x="1040" y="568">-</text>
<text x="963" y="575">-</text>
<text x="975" y="575">-</text>
<text x="1040" y="575">-</text>
<text x="961" y="727">1/16&quot;=1'-0&quot;</text>
<text x="1012" y="727">05-14-2019</text>
</g>
<g font-size="5">
<text x="982" y="598">All dimensions and conditions</text>
<text x="983" y="603">should be verified in the field.</text>
</g>
<g font-size="4.4">
<text x="394" y="136">11719</text>
<text x="381" y="166">11717</text>
<text x="426" y="170">11715</text>
<text x="391" y="182">11701</text>
<text x="352" y="197">11714</text>
<text x="369" y="197">11718</text>
<text x="394" y="196">11702</text>
<text x="409" y="194">11712</text>
<text x="369" y="213">11704</text>
<text x="394" y="212">11703</text>
<text x="356" y="228">11713</text>
<text x="377" y="245">11711</text>
<text x="416" y="246">11708</text>
<text x="388" y="249">11706</text>
<text x="391" y="263">11707</text>
<text x="409" y="266">11710</text>
<text x="180" y="381">11721</text>
<text x="166" y="398">11722</text>
<text x="48" y="727">0'</text>
<text x="63" y="727">10'</text>
<text x="87" y="727">25'</text>
<text x="126" y="727">50'</text>
</g>
<g font-size="1.6">
<text x="392" y="263">UP</text>
<text x="399" y="269">DN</text>
<text x="164" y="392">DN</text>
</g>
</svg>
